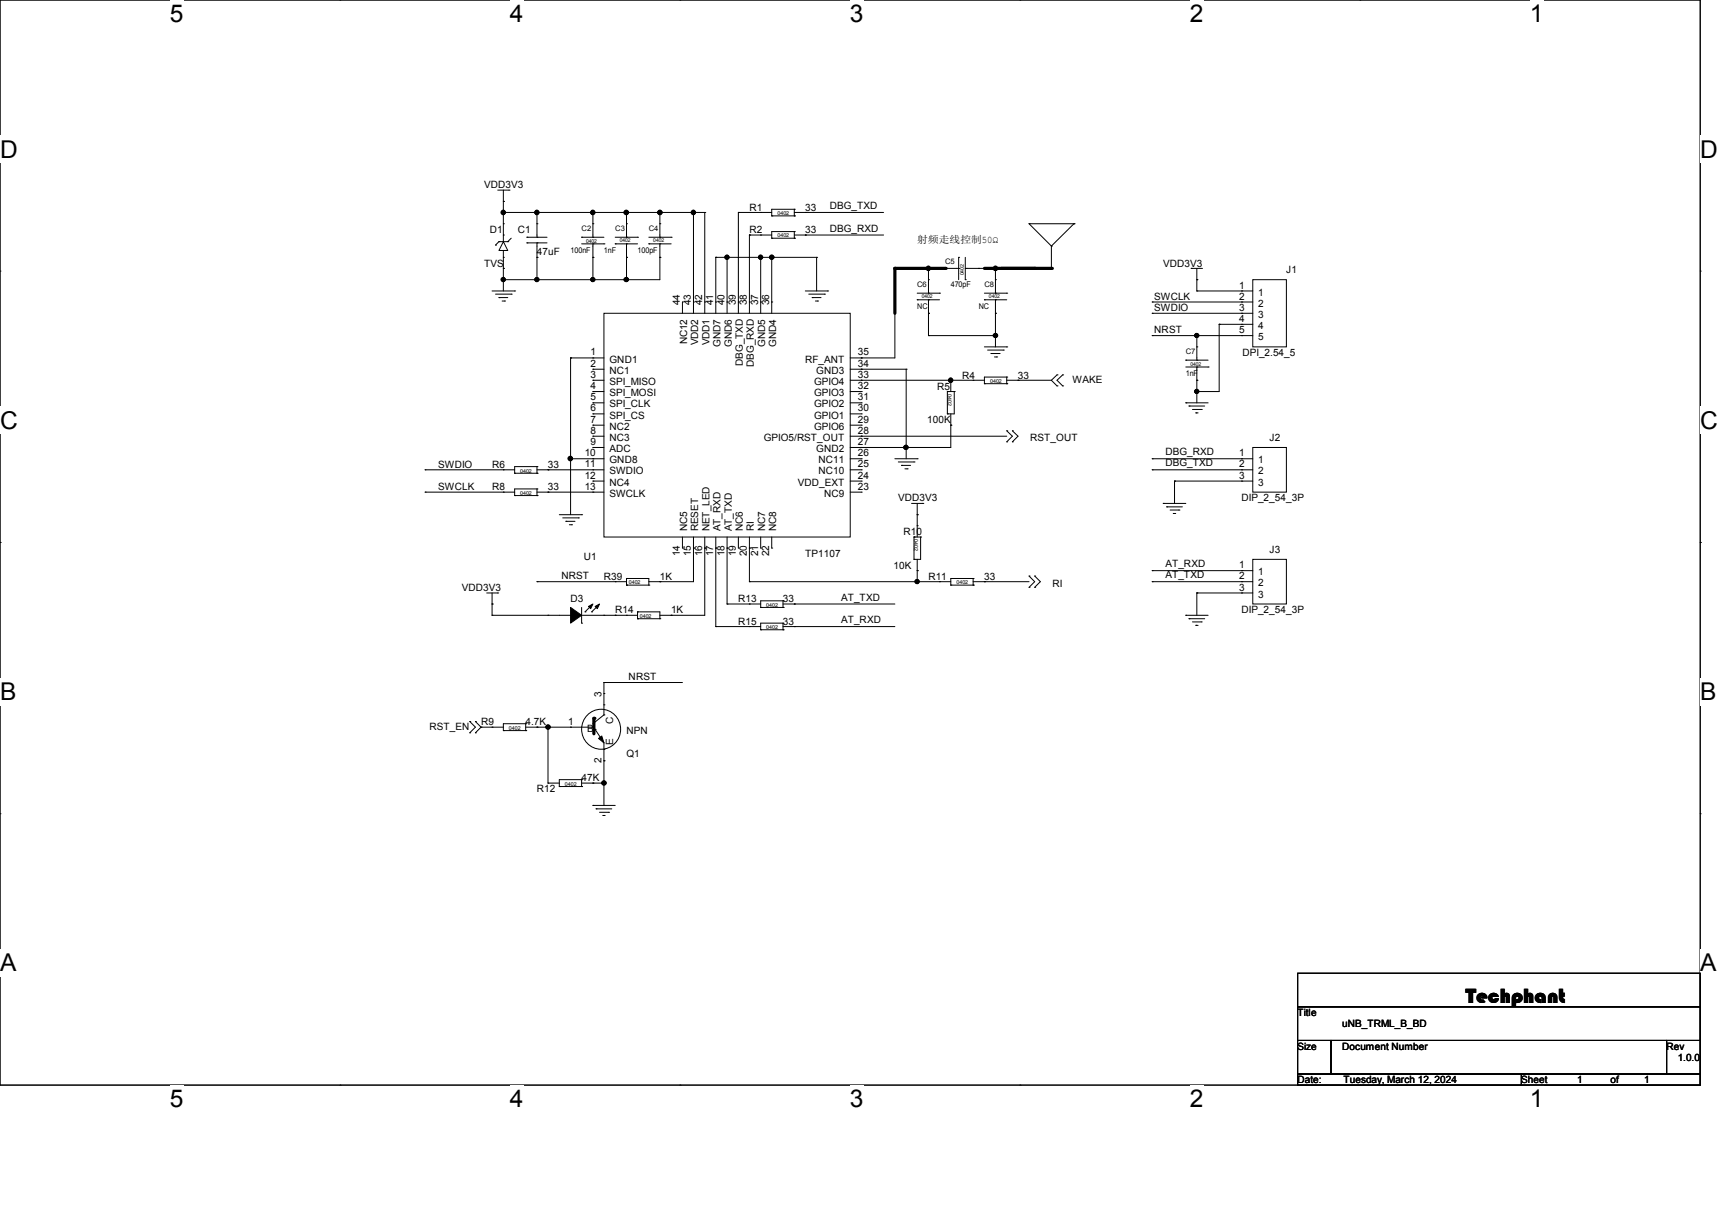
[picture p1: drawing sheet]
<svg xmlns="http://www.w3.org/2000/svg" width="297mm" height="210mm" viewBox="0 0 297 210" stroke-linecap="round" stroke-linejoin="round" font-family="sans-serif">
<path d="M0 0h293.4v187.2h-293.4z" fill="none" stroke="#000" stroke-width=".17"/>
<g fill="#fff">
<path d="M29.3 0h2.4v4.7h-2.4z"/>
<path d="M29.3 187.2h2.4v4.8h-2.4z"/>
</g>
<path d="M58.7 0h.1M58.7 187.2h.1" fill="none" stroke="#000" stroke-width=".17"/>
<g fill="#fff">
<path d="M88 0h2.4v4.7h-2.4z"/>
<path d="M88 187.2h2.4v4.8h-2.4z"/>
</g>
<path d="M117.3 0h.1M117.3 187.2h.1" fill="none" stroke="#000" stroke-width=".17"/>
<g fill="#fff">
<path d="M146.7 0h2.4v4.7h-2.4z"/>
<path d="M146.7 187.2h2.4v4.8h-2.4z"/>
</g>
<path d="M176 0h.1M176 187.2h.1" fill="none" stroke="#000" stroke-width=".17"/>
<g fill="#fff">
<path d="M205.4 0h2.3v4.7h-2.3z"/>
<path d="M205.4 187.2h2.3v4.8h-2.3z"/>
</g>
<path d="M234.7 0h.1M234.7 187.2h.1" fill="none" stroke="#000" stroke-width=".17"/>
<g fill="#fff">
<path d="M264 0h2.4v4.7h-2.4z"/>
<path d="M264 187.2h2.4v4.8h-2.4z"/>
<path d="M0 23.4h3v4.7h-3z"/>
<path d="M293.4 23.4h3.1v4.7h-3.1z"/>
<path d="M0 70.1h3v4.8h-3z"/>
<path d="M293.4 70.1h3.1v4.8h-3.1z"/>
</g>
<path d="M0 46.8h.1M293.4 46.8h.1" fill="none" stroke="#000" stroke-width=".17"/>
<g fill="#fff">
<path d="M0 117h2.8v4.7h-2.8z"/>
<path d="M293.4 117h2.8v4.7h-2.8z"/>
</g>
<path d="M0 93.6h.1M293.4 93.6h.1" fill="none" stroke="#000" stroke-width=".17"/>
<g fill="#fff">
<path d="M-.1 163.8h2.9v4.7h-2.9z"/>
<path d="M293.3 163.8h2.9v4.7h-2.9z"/>
</g>
<g fill="none" stroke="#000" stroke-width=".17">
<path d="M85.9 32.8h1.9M86.9 36.7h.1M86.9 34.8h.1M86.9 38.6h.1M86.9 36.7h34.7M86.9 32.8v8.9M87.8 32.8h.1M92.7 36.7h.1M92.7 38.6h.1M92.7 36.7v4.2M102.3 36.7h.1M102.3 38.6h.1"/>
<path d="M102.3 36.7v4.2M108.1 36.7h.1M108.1 38.6h.1M108.1 36.7v4.2M113.9 36.7h.1M113.9 38.6h.1M113.9 36.7v4.2M119.7 36.7h.1M119.7 36.7v17.4M121.6 36.7h.1M121.6 36.7v17.4M127.4 36.7h.1"/>
<path d="M127.4 36.7h5.8M127.4 36.7v17.4M131.3 36.7h.1M133.2 37.3h.1M133.2 37.3h3.9M137.1 36.1h.1M137.1 37.3h.1M137.1 40h.1M137.1 36.7h15.4M137.1 36.1h-3.9v1.2M137.1 40h-3.9v1.1M137.1 36.1v1.2"/>
<path d="M137.1 40v1.1M139 36.7h.1M177.6 38.6h.1M177.6 38.6l3.8 3.9M177.6 38.6h7.7M185.3 38.6h.1M185.3 38.6l-3.9 3.9M84.9 50.2h3.9M85.5 42.3h.1M85.5 50.8h2.7M86.1 51.4h.1M86.1 41.7h.1"/>
<path d="M86.1 51.4h1.5M86.1 41.7l-.6 .6M86.1 41.7h1.5M86.7 51.9h.4M86.9 48.3h.1M86.9 46.3h.1M86.9 40.6h.1M86.9 44.4h.1M86.9 41.7l.7 1.5h-1.5zM86.9 43.2v7M87.1 51.9h.1M87.6 41.7h.1"/>
<path d="M88.2 50.8h.1M88.2 41.1l-.6 .6M88.8 50.2h.1M90.9 41.9h.1M90.9 40.9h.1M90.9 40.9h3.5M90.9 41.9h3.5M92.7 44.4h.1M92.7 48.3h.1M92.7 40.9h.1M92.7 41.9h.1M92.7 41.9v6.4"/>
<path d="M100.4 40.9h.1M100.4 40.9h3.8M100.4 42.1h3.8M102.3 44.4h.1M102.3 48.3h.1M102.3 42.1h.1M102.3 40.9h.1M102.3 42.1v6.2M104.2 54.1h42.5v38.6h-42.5zM104.2 42.1h.1M106.2 42.1h.1M106.2 40.9h3.8"/>
<path d="M106.2 42.1h3.8M108.1 44.4h.1M108.1 48.3h.1M108.1 40.9h.1M108.1 42.1h.1M108.1 42.1v6.2M110 40.9h.1M112 42.1h.1M112 40.9h3.8M112 42.1h3.8M113.9 44.4h.1M113.9 40.9h.1"/>
<path d="M113.9 42.1h.1M113.9 42.1v6.2h-27M115.8 40.9h.1M117.8 52.1h.1M117.8 52.1v2M119.7 52.1h.1M121.6 52.1h.1M123.5 44.4h.1M123.5 52.1h.1M123.5 44.4v9.7M123.5 44.4h17.4M125.5 44.4h.1"/>
<path d="M125.5 52.1h.1M125.5 44.4v9.7M127.4 52.1h.1M129.3 40.6h.1M129.3 52.1h.1M129.3 40.6v13.5M129.3 40.6h3.9M131.3 44.4h.1M131.3 52.1h.1M131.3 40.6h.1M131.3 44.4v9.7M133.2 44.4h.1"/>
<path d="M133.2 52.1h.1M133.2 41.1h.1M133.2 44.4v9.7M133.2 41.1h3.9M137.1 41.1h.1M137.1 40.6h15.4M139 40.6h.1M139 50.2h3.8M139.6 50.8h2.7M140.2 51.4h.1M140.2 51.4h1.5M140.7 51.9h.4"/>
<path d="M140.9 44.4h.1M140.9 44.4v5.8M141.1 51.9h.1M142.3 50.8h.1M142.8 50.2h.1M154.4 46.3h.1M154.4 46.3h11M154.4 46.3v15.5h-7.7M158.3 51.7h.1M158.3 50.6h3.8M158.3 51.7h3.8M160.2 46.3h.1"/>
<path d="M160.2 54.1h.1M160.2 57.9h.1M160.2 50.6h.1M160.2 51.7h.1M160.2 48.3h.1M160.2 46.3v4.3M160.2 51.7v6.2M160.2 57.9h11.6M162.1 50.6h.1M163.1 46.3h.1M165.4 44.4h.1M165.4 46.3h.1"/>
<path d="M165.4 44.4v3.9M166.6 48.3h.1M166.6 46.3h.1M166.6 46.3h14.8M166.6 44.4v3.9M168.9 46.3h.1M169.9 51.7h.1M169.9 59.9h3.8M169.9 50.6h3.8M169.9 51.7h3.8M171.8 54.1h.1M171.8 46.3h.1"/>
<path d="M171.8 57.9h.1M171.8 50.6h.1M171.8 51.7h.1M171.8 48.3h.1M171.8 46.3v4.3M171.8 51.7v8.2M173.7 59.9h.1M173.7 50.6h.1M181.4 42.5h.1M181.4 46.3h.1M181.4 42.5v3.8M198.8 52.1h.1"/>
<path d="M198.8 54.1h.1M198.8 57.9h.1M198.8 57.9h17.4M198.8 52.1h17.4M198.8 54.1h17.4M205.6 46.3h.1M205.6 46.3h1.9M206.5 57.9h.1M206.5 50.2h.1M206.5 48.3h.1M206.5 59.9h.1M206.5 46.3v3.9"/>
<path d="M206.5 57.9v4.2M206.5 50.2h9.7M210.4 56h.1M210.4 56v11.6h-3.9M210.4 56h5.8M214.3 50.2h.1M214.3 52.1h.1M214.3 54.1h.1M214.3 56h.1M214.3 57.9h.1M216.2 48.3h5.8v11.6h-5.8zM98.5 61.8h.1"/>
<path d="M98.5 79.2h.1M98.5 79.2h5.7M98.5 61.8h5.7M98.5 61.8v27M102.3 61.8h.1M102.3 63.7h.1M102.3 65.6h.1M102.3 67.6h.1M102.3 69.5h.1M102.3 71.4h.1M102.3 73.4h.1M102.3 75.3h.1"/>
<path d="M102.3 77.2h.1M102.3 79.2h.1M102.3 65.6h1.9M102.3 63.7h1.9M102.3 77.2h1.9M102.3 67.6h1.9M102.3 75.3h1.9M102.3 69.5h1.9M102.3 71.4h1.9M102.3 73.4h1.9M146.7 79.2h1.9M146.7 65.6h23.2"/>
<path d="M146.7 63.7h9.7M146.7 67.6h1.9M146.7 75.3h27M146.7 69.5h1.9M146.7 71.4h1.9M146.7 73.4h1.9M148.6 65.6h.1M148.6 63.7h.1M148.6 77.2h.1M148.6 61.8h.1M148.6 75.3h.1M148.6 79.2h.1"/>
<path d="M148.6 73.4h.1M148.6 71.4h.1M148.6 69.5h.1M148.6 67.6h.1M154.4 79.2h3.9M155 79.7h2.7M156.4 63.7h.1M156.4 77.2h.1M156.4 63.7v15.5M157.7 79.7h.1M158.3 79.2h.1M163.5 71.4h.1"/>
<path d="M163.5 67.6h.1M163.5 67.6h1.2M163.5 67.6v3.8M164.1 73.4h.1M164.1 65.6h.1M164.1 65.6v2M164.1 71.4v5.8h-17.4M164.7 67.6h.1M164.7 67.6v3.8h-1.2M167.9 65.6h.1M169.9 66.2h.1M169.9 66.2h3.8"/>
<path d="M170.4 60.4h2.7M171 61h.1M171 61h1.6M171.6 61.6h.4M172 61.6h.1M173.1 60.4h.1M173.7 74.3h.1M173.7 76.2h.1M173.7 65.1h.1M173.7 66.2h.1M173.7 65.6h7.7M173.7 74.3l1 1-1 .9"/>
<path d="M173.7 65.1h-3.8v1.1M173.7 65.1v1.1M174.7 74.3h.1M174.7 76.2h.1M174.7 74.3l1 1-1 .9M175.7 65.6h.1M181.4 65.6l1 1M182.4 64.7h.1M182.4 66.6h.1M182.4 64.7l-1 .9M183.4 66.6h.1M183.4 64.7h.1"/>
<path d="M183.4 64.7l-1 .9 1 1M198.8 79.2h.1M198.8 79.2h17.4M204.6 69.5h.1M204.6 62.1h.1M204.6 69.5h3.9M204.6 63.3h3.9M204.6 62.1h3.9M205.2 70.1h.1M205.2 70.1h2.7M205.8 70.7h1.5M206.4 71.2h.1"/>
<path d="M206.4 71.2h.4M206.5 67.6h.1M206.5 65.6h.1M206.5 63.3h.1M206.5 62.1h.1M206.5 63.3v6.2M207.3 70.7h.1M208.5 63.3h.1M214.3 79.2h.1M216.2 77.2h5.8v7.7h-5.8zM73.4 81.1h.1M73.4 84.9h.1"/>
<path d="M73.4 81.1h15.4M73.4 84.9h15.4M86.9 81.1h.1M86.9 84.9h.1M88.8 81.7h.1M88.8 85.5h.1M88.8 81.7h3.9M88.8 85.5h3.9M92.7 80.5h.1M92.7 81.7h.1M92.7 84.4h.1M92.7 85.5h.1"/>
<path d="M92.7 81.1h11.5M92.7 80.5v1.2M92.7 84.4v1.1M92.7 84.9h11.5M92.7 80.5h-3.9v1.2M92.7 84.4h-3.9v1.1M94.6 81.1h.1M94.6 84.9h.1M96.5 88.8h3.9M97.1 89.4h2.7M97.7 90h.1M97.7 90h1.5"/>
<path d="M98.3 90.6h.3M98.6 90.6h.1M99.8 89.4h.1M100.4 88.8h.1M102.3 81.1h.1M102.3 83h.1M102.3 84.9h.1M102.3 83h1.9M108.1 99.8h.1M108.1 99.8v1.2M108.1 99.8h3.9v1.2M117.8 94.6h.1"/>
<path d="M117.8 92.7v1.9M119.7 94.6h.1M119.7 92.7v7.7h-7.7M121.6 94.6h.1M121.6 92.7v13.5h-7.7M123.5 94.6h.1M123.5 92.7v15.4M125.5 94.6h.1M125.5 92.7v11.5M127.4 94.6h.1M127.4 92.7v1.9M129.3 94.6h.1"/>
<path d="M129.3 92.7v7.7M131.3 94.6h.1M131.3 92.7v1.9M133.2 94.6h.1M133.2 92.7v1.9M146.7 81.1h1.9M146.7 83h1.9M146.7 84.9h1.9M148.6 84.9h.1M148.6 83h.1M148.6 81.1h.1M155.6 80.3h.1"/>
<path d="M155.6 80.3h1.5M156.2 80.9h.3M156.5 80.9h.1M157.3 86.9h2M157.7 96.5h.1M157.7 92.7h.1M157.7 92.7h1.2M157.7 92.7v3.8M158.3 88.8h.1M158.3 98.5h.1M158.3 90.7h.1M158.3 86.9v5.8"/>
<path d="M158.3 96.5v3.9M158.9 92.7h.1M158.9 92.7v3.8h-1.2M159.3 86.9h.1M167.9 99.8h.1M167.9 99.8h-3.8v1.2M167.9 99.8v1.2M177.6 99.4h.1M177.6 99.4l1 1-1 .9M178.6 99.4h.1M178.6 99.4l.9 1-.9 .9M198.8 81.1h.1"/>
<path d="M198.8 98.5h.1M198.8 81.1h17.4M198.8 98.5h17.4M200.7 86.9h.1M200.7 86.9h3.9M201.3 87.5h.1M201.3 87.5h2.7M201.9 88h1.6M202.5 88.6h.1M202.5 88.6h.4M202.7 83h.1M202.7 83h13.5"/>
<path d="M202.7 83v3.9M203.5 88h.1M214.3 81.1h.1M214.3 83h.1M214.3 98.5h.1M216.2 96.5h5.8v7.7h-5.8zM84 102.3h1.9M84.9 104.2h.1M84.9 106.2h.1M84.9 106.2h13.6M84.9 102.3v3.9M85.9 102.3h.1"/>
<path d="M92.7 100.4h.1M92.7 100.4h15.4M94.6 106.2h.1M98.5 106.2h.1M100.4 107.5h.1M100.4 106.2h9.6M100.4 104.8v2.7M101 105.6h.1M102.1 105.6h.1M102.1 104.4l-1.1 1.2M103.3 104.4l-1.2 1.2M104.2 117.8h.1"/>
<path d="M104.2 106.2h.1M104.2 119.7h.1M104.2 117.8v5.6M104.2 117.8h13.6M106.2 106.2h.1M106.2 100.4h.1M108.1 101h.1M108.1 106.2h.1M108.1 101h3.9M110 105.6h.1M110 106.8h.1M110 105.6h3.9v1.2"/>
<path d="M110 106.8h3.9M110 105.6v1.2M112 101h.1M113.9 100.4h.1M113.9 106.8h.1M115.8 106.2h.1M123.5 108.1h.1M123.5 108.1h7.8M125.5 104.2h.1M125.5 104.2h5.8M129.3 100.4h.1M129.3 108.1h.1"/>
<path d="M129.3 104.2h.1M129.3 100.4h34.8M131.3 108.7h.1M131.3 104.8h.1M131.3 108.7h3.8M131.3 104.8h3.8M135.1 107.5h.1M135.1 108.7h.1M135.1 103.7h.1M135.1 104.8h.1M135.1 108.1h19.3M135.1 104.2h19.3"/>
<path d="M135.1 103.7h-3.8v1.1M135.1 107.5h-3.8v1.2M135.1 103.7v1.1M135.1 107.5v1.2M137.1 108.1h.1M137.1 104.2h.1M158.3 100.4h.1M162.1 100.4h.1M164.1 101h.1M164.1 101h3.8M167.9 101h.1M167.9 100.4h9.7"/>
<path d="M169.9 100.4h.1M177.6 101.3h.1M178.6 101.3h.1M198.8 100.4h.1M198.8 100.4h17.4M204.6 106.2h.1M204.6 106.2h3.9M205.2 106.8h.1M205.2 106.8h2.7M205.8 107.3h1.5M206.4 107.9h.1M206.4 107.9h.4"/>
<path d="M206.5 102.3h.1M206.5 102.3h9.7M206.5 102.3v3.9M207.3 107.3h.1M214.3 100.4h.1M214.3 102.3h.1M81.1 126.4h.1M81.1 124.5h.1M81.1 124.5l.9 1-.9 .9M82 124.5h.1M82 126.4h.1M82 124.5l1 1"/>
<path d="M83 125.5h.1M83 125.5h3.9M83 125.5l-1 .9M84.9 125.5h.1M86.9 126.1h.1M86.9 126.1h3.8M90.7 124.9h.1M90.7 126.1h.1M90.7 124.9h-3.8v1.2M90.7 125.5h11.6M90.7 124.9v1.2M92.7 125.5h.1"/>
<path d="M94.6 125.5h.1M94.6 135.1h.1M94.6 135.1h1.9M94.6 125.5v9.6M96.5 135.7h.1M96.5 135.7h3.9M98.5 125.5h.1M100.4 134.5h.1M100.4 135.7h.1M100.4 135.1h3.8M100.4 134.5h-3.9v1.2M100.4 134.5v1.2"/>
<path d="M101.4 123.4a3.4 3.4 0 0 1 4.9 .2 3.4 3.4 0 0 1-.5 4.9 3.4 3.4 0 0 1-4.9-.7 3.5 3.5 0 0 1 .5-4.4zM102.3 135.1h.1M102.3 139h.1M102.3 125.5h.1M102.3 139h3.9M102.7 125.9h.1M102.7 125.9l1.5 2.3v10.8M102.9 139.6h.1M102.9 139.6h2.7M104.2 135.1h.1M104.2 131.3h.1M104.2 123.4h.1"/>
<path d="M104.2 129.3h.1M104.2 121.6h.1M104.2 123.4l-1.9 1.5M0 140.4h.1M103.5 140.2h1.5M104.1 140.7h.1M104.1 140.7h.3M105 140.2h.1M293.4 140.4h.1M223.9 167.9h69.5v5.8h-69.5zM223.9 173.7h69.5v5.8h-69.5zM223.9 179.5h5.8v5.8h-5.8z"/>
<path d="M229.7 179.5h57.9v5.8h-57.9zM287.6 179.5h5.8v5.8h-5.8zM223.9 185.3h38.7v1.9h-38.7zM262.6 185.3h30.8v1.9h-30.8z"/>
</g>
<path d="M163.1 46.3h-8.7v7.8M169.9 46.3h11.5M102.5 124v2.6" fill="none" stroke="#000" stroke-width=".55"/>
<g fill="#000">
<circle cx="154.4" cy="46.3" r=".28"/>
<circle cx="163.1" cy="46.3" r=".28"/>
<circle cx="178.6" cy="46.3" r=".28"/>
<circle cx="181.4" cy="46.3" r=".28"/>
<circle cx="102.5" cy="124" r=".28"/>
</g>
<g fill="#000" stroke="#000" stroke-width=".17">
<path d="M103.3 127.4l.5-.4 .4 1.2z"/>
<path d="M98.5 104.8l1.9 1.4-1.9 1.3z" fill-rule="evenodd"/>
<path d="M101.6 104.6l.7-.4-.4 .8z" fill-rule="evenodd"/>
<path d="M102.7 104.6l.8-.4-.4 .8z" fill-rule="evenodd"/>
<circle cx="86.8" cy="36.7" r=".37"/>
<circle cx="92.6" cy="36.7" r=".37"/>
<circle cx="102.3" cy="36.7" r=".37"/>
<circle cx="108.1" cy="36.7" r=".38"/>
<circle cx="113.9" cy="36.7" r=".38"/>
<circle cx="119.6" cy="36.7" r=".37"/>
<circle cx="86.8" cy="48.2" r=".36"/>
<circle cx="92.6" cy="48.2" r=".36"/>
<circle cx="102.3" cy="48.2" r=".36"/>
<circle cx="108.1" cy="48.2" r=".37"/>
<circle cx="125.5" cy="44.4" r=".36"/>
<circle cx="131.3" cy="44.4" r=".36"/>
<circle cx="133.2" cy="44.4" r=".37"/>
<circle cx="160.2" cy="46.3" r=".37"/>
<circle cx="171.8" cy="46.3" r=".38"/>
<circle cx="171.8" cy="57.9" r=".37"/>
<circle cx="206.5" cy="57.9" r=".36"/>
<circle cx="98.4" cy="79.1" r=".38"/>
<circle cx="156.3" cy="77.2" r=".37"/>
<circle cx="164.1" cy="65.6" r=".37"/>
<circle cx="206.5" cy="67.5" r=".36"/>
<circle cx="158.3" cy="100.4" r=".36"/>
<circle cx="94.6" cy="125.5" r=".37"/>
<circle cx="104.2" cy="135.1" r=".37"/>
</g>
<g font-size="4.2">
<text x="29.3" y="3.8">5</text>
<text x="88" y="3.8">4</text>
<text x="146.7" y="3.8">3</text>
<text x="205.4" y="3.8">2</text>
<text x="264" y="3.8">1</text>
<text x="0" y="27.2">D</text>
<text x="293.4" y="27.2">D</text>
<text x="0" y="74">C</text>
<text x="293.4" y="74">C</text>
<text x="0" y="120.8">B</text>
<text x="293.4" y="120.8">B</text>
<text x="0" y="167.6">A</text>
<text x="293.4" y="167.6">A</text>
<text x="29.3" y="191.1">5</text>
<text x="88" y="191.1">4</text>
<text x="146.7" y="191.1">3</text>
<text x="205.4" y="191.1">2</text>
<text x="264" y="191.1">1</text>
</g>
<text font-size="3.6" x="252.9" y="173.1">Techphant</text>
<g font-size="1.7">
<text x="83.6" y="32.5">VDD3V3</text>
<text x="84.5" y="40.2">D1</text>
<text x="89.4" y="40.2">C1</text>
<text x="129.3" y="36.4">R1</text>
<text x="129.3" y="40.2">R2</text>
<text x="139" y="36.4">33</text>
<text x="139" y="40.2">33</text>
<text x="143.2" y="40">DBG_RXD</text>
<text x="143.2" y="36.1">DBG_TXD</text>
<text x="158.3" y="42">射频走线控制50Ω</text>
<text x="83.6" y="46">TVS</text>
<text x="92.7" y="44.1">47uF</text>
<text x="200.7" y="46">VDD3V3</text>
<text x="222" y="47.2">J1</text>
<text x="117.3" y="52.7" transform="rotate(-90 117.3 52.7)">44</text>
<text x="119.2" y="52.7" transform="rotate(-90 119.2 52.7)">43</text>
<text x="121.2" y="52.7" transform="rotate(-90 121.2 52.7)">42</text>
<text x="123.1" y="52.7" transform="rotate(-90 123.1 52.7)">41</text>
<text x="125" y="52.7" transform="rotate(-90 125 52.7)">40</text>
<text x="127" y="52.7" transform="rotate(-90 127 52.7)">39</text>
<text x="128.9" y="52.7" transform="rotate(-90 128.9 52.7)">38</text>
<text x="130.8" y="52.7" transform="rotate(-90 130.8 52.7)">37</text>
<text x="132.7" y="52.7" transform="rotate(-90 132.7 52.7)">36</text>
<text x="199.2" y="51.7">SWCLK</text>
<text x="199.2" y="53.7">SWDIO</text>
<text x="213.8" y="49.8">1</text>
<text x="213.8" y="51.7">2</text>
<text x="213.8" y="53.6">3</text>
<text x="217.2" y="51">1</text>
<text x="217.2" y="52.9">2</text>
<text x="118.6" y="59.4" transform="rotate(-90 118.6 59.4)">NC12</text>
<text x="120.5" y="59.6" transform="rotate(-90 120.5 59.6)">VDD2</text>
<text x="122.4" y="59.6" transform="rotate(-90 122.4 59.6)">VDD1</text>
<text x="124.3" y="59.8" transform="rotate(-90 124.3 59.8)">GND7</text>
<text x="126.3" y="59.8" transform="rotate(-90 126.3 59.8)">GND6</text>
<text x="132.1" y="59.8" transform="rotate(-90 132.1 59.8)">GND5</text>
<text x="134" y="59.8" transform="rotate(-90 134 59.8)">GND4</text>
<text x="199.2" y="57.5">NRST</text>
<text x="213.8" y="55.5">4</text>
<text x="213.8" y="57.5">5</text>
<text x="217.2" y="54.9">3</text>
<text x="217.2" y="56.8">4</text>
<text x="217.2" y="58.7">5</text>
<text x="101.9" y="61.3">1</text>
<text x="101.9" y="63.3">2</text>
<text x="101.9" y="65.2">3</text>
<text x="105.2" y="62.6">GND1</text>
<text x="105.2" y="64.5">NC1</text>
<text x="128.2" y="63.2" transform="rotate(-90 128.2 63.2)">DBG_TXD</text>
<text x="130.1" y="63.3" transform="rotate(-90 130.1 63.3)">DBG_RXD</text>
<text x="138.9" y="62.6">RF_ANT</text>
<text x="140.9" y="64.5">GND3</text>
<text x="148.1" y="65.2">33</text>
<text x="148.1" y="63.3">34</text>
<text x="148.1" y="61.3">35</text>
<text x="166" y="65.3">R4</text>
<text x="175.7" y="65.3">33</text>
<text x="214.4" y="61.5">DPI_2.54_5</text>
<text x="101.9" y="67.1">4</text>
<text x="101.9" y="69.1">5</text>
<text x="101.9" y="71">6</text>
<text x="105.2" y="66.4">SPI_MISO</text>
<text x="105.2" y="68.4">SPI_MOSI</text>
<text x="105.2" y="70.3">SPI_CLK</text>
<text x="140.5" y="70.3">GPIO2</text>
<text x="140.5" y="68.4">GPIO3</text>
<text x="140.5" y="66.4">GPIO4</text>
<text x="148.1" y="71">30</text>
<text x="148.1" y="69.1">31</text>
<text x="148.1" y="67.1">32</text>
<text x="161.7" y="67.2">R5</text>
<text x="185.1" y="66.1">WAKE</text>
<text x="101.9" y="72.9">7</text>
<text x="101.9" y="74.8">8</text>
<text x="101.9" y="76.8">9</text>
<text x="105.2" y="72.2">SPI_CS</text>
<text x="105.2" y="74.2">NC2</text>
<text x="105.2" y="76.1">NC3</text>
<text x="131.8" y="76.1">GPIO5/RST_OUT</text>
<text x="140.5" y="74.2">GPIO6</text>
<text x="140.5" y="72.2">GPIO1</text>
<text x="148.1" y="76.8">27</text>
<text x="148.1" y="74.8">28</text>
<text x="148.1" y="72.9">29</text>
<text x="160" y="73">100K</text>
<text x="177.8" y="76.1">RST_OUT</text>
<text x="219.1" y="76.1">J2</text>
<text x="75.6" y="80.7">SWDIO</text>
<text x="84.9" y="80.8">R6</text>
<text x="94.6" y="80.8">33</text>
<text x="100.9" y="78.7">10</text>
<text x="100.9" y="80.6">11</text>
<text x="100.9" y="82.6">12</text>
<text x="105.2" y="78">ADC</text>
<text x="105.2" y="80">GND8</text>
<text x="105.2" y="81.9">SWDIO</text>
<text x="105.2" y="83.8">NC4</text>
<text x="137.7" y="83.8">VDD_EXT</text>
<text x="140.9" y="78">GND2</text>
<text x="141.3" y="81.9">NC10</text>
<text x="141.3" y="80">NC11</text>
<text x="148.1" y="82.6">24</text>
<text x="148.1" y="80.6">25</text>
<text x="148.1" y="78.7">26</text>
<text x="201.1" y="78.6">DBG_RXD</text>
<text x="201.1" y="80.5">DBG_TXD</text>
<text x="213.8" y="78.7">1</text>
<text x="213.8" y="80.6">2</text>
<text x="213.8" y="82.6">3</text>
<text x="217.2" y="80">1</text>
<text x="217.2" y="81.9">2</text>
<text x="217.2" y="83.8">3</text>
<text x="75.6" y="84.5">SWCLK</text>
<text x="84.9" y="84.6">R8</text>
<text x="94.6" y="84.6">33</text>
<text x="100.9" y="84.5">13</text>
<text x="105.2" y="85.7">SWCLK</text>
<text x="142.2" y="85.7">NC9</text>
<text x="148.1" y="84.5">23</text>
<text x="155" y="86.5">VDD3V3</text>
<text x="214.3" y="86.5">DIP_2_54_3P</text>
<text x="117.3" y="96" transform="rotate(-90 117.3 96)">14</text>
<text x="118.6" y="91.7" transform="rotate(-90 118.6 91.7)">NC5</text>
<text x="119.2" y="96" transform="rotate(-90 119.2 96)">15</text>
<text x="120.5" y="91.7" transform="rotate(-90 120.5 91.7)">RESET</text>
<text x="121.2" y="96" transform="rotate(-90 121.2 96)">16</text>
<text x="122.4" y="91.7" transform="rotate(-90 122.4 91.7)">NET_LED</text>
<text x="123.1" y="96" transform="rotate(-90 123.1 96)">17</text>
<text x="124.3" y="91.7" transform="rotate(-90 124.3 91.7)">AT_RXD</text>
<text x="125" y="96" transform="rotate(-90 125 96)">18</text>
<text x="126.3" y="91.7" transform="rotate(-90 126.3 91.7)">AT_TXD</text>
<text x="127" y="96" transform="rotate(-90 127 96)">19</text>
<text x="128.2" y="91.7" transform="rotate(-90 128.2 91.7)">NC6</text>
<text x="128.9" y="96" transform="rotate(-90 128.9 96)">20</text>
<text x="130.1" y="91.7" transform="rotate(-90 130.1 91.7)">RI</text>
<text x="130.8" y="96" transform="rotate(-90 130.8 96)">21</text>
<text x="132.1" y="91.7" transform="rotate(-90 132.1 91.7)">NC7</text>
<text x="132.7" y="96" transform="rotate(-90 132.7 96)">22</text>
<text x="134" y="91.7" transform="rotate(-90 134 91.7)">NC8</text>
<text x="155.9" y="92.3">R10</text>
<text x="219.1" y="95.4">J3</text>
<text x="79.7" y="102">VDD3V3</text>
<text x="96.9" y="100">NRST</text>
<text x="100.7" y="96.6">U1</text>
<text x="104.2" y="100.1">R39</text>
<text x="113.9" y="100.1">1K</text>
<text x="139" y="96.2">TP1107</text>
<text x="154.2" y="98.1">10K</text>
<text x="160.2" y="100.1">R11</text>
<text x="169.9" y="100.1">33</text>
<text x="181.6" y="101.2">RI</text>
<text x="201.1" y="97.9">AT_RXD</text>
<text x="201.1" y="99.8">AT_TXD</text>
<text x="213.8" y="98">1</text>
<text x="213.8" y="99.9">2</text>
<text x="213.8" y="101.9">3</text>
<text x="217.2" y="99.3">1</text>
<text x="217.2" y="101.2">2</text>
<text x="98.5" y="103.9">D3</text>
<text x="106.2" y="105.8">R14</text>
<text x="115.8" y="105.8">1K</text>
<text x="127.4" y="107.8">R15</text>
<text x="127.4" y="103.9">R13</text>
<text x="135.1" y="107.8">33</text>
<text x="135.1" y="103.9">33</text>
<text x="145.1" y="107.5">AT_RXD</text>
<text x="145.1" y="103.6">AT_TXD</text>
<text x="214.3" y="105.8">DIP_2_54_3P</text>
<text x="217.2" y="103.1">3</text>
<text x="108.5" y="117.4">NRST</text>
<text x="74.1" y="125.9">RST_EN</text>
<text x="83" y="125.1">R9</text>
<text x="90.7" y="125.1">4.7K</text>
<text x="98" y="125.1">1</text>
<text x="103.8" y="120.3" transform="rotate(-90 103.8 120.3)">3</text>
<text x="105.8" y="124.9" transform="rotate(-90 105.8 124.9)">C</text>
<text x="101.3" y="126.3">B</text>
<text x="103.8" y="131.7" transform="rotate(-90 103.8 131.7)">2</text>
<text x="105.8" y="128.6" transform="rotate(-90 105.8 128.6)">E</text>
<text x="108.1" y="130.6">Q1</text>
<text x="108.1" y="126.7">NPN</text>
<text x="92.7" y="136.7">R12</text>
<text x="100.4" y="134.8">47K</text>
<text x="223.9" y="175.3">Title</text>
<text x="231.6" y="177.3">uNB_TRML_B_BD</text>
<text x="223.9" y="181.1">Size</text>
<text x="231.6" y="181.1">Document Number</text>
<text x="287.6" y="181.1">Rev</text>
<text x="289.5" y="183">1.0.0</text>
<text x="223.9" y="186.9">Date:</text>
<text x="231.8" y="186.9">Tuesday, March 12, 2024</text>
<text x="262.5" y="186.9">Sheet</text>
<text x="272.2" y="186.9">1</text>
<text x="277.9" y="186.9">of</text>
<text x="283.7" y="186.9">1</text>
</g>
<g font-size="1.4">
<text x="98.5" y="43.7">100nF</text>
<text x="104.2" y="43.7">1nF</text>
<text x="110" y="43.7">100pF</text>
<text x="158.3" y="53.3">NC</text>
<text x="164.1" y="49.5">470pF</text>
<text x="168.9" y="53.3">NC</text>
<text x="204.6" y="64.9">1nF</text>
</g>
<g font-size="1.3">
<text x="100.4" y="39.8">C2</text>
<text x="106.2" y="39.8">C3</text>
<text x="112" y="39.8">C4</text>
<text x="163.1" y="45.6">C5</text>
<text x="158.3" y="49.4">C6</text>
<text x="169.9" y="49.4">C8</text>
<text x="204.6" y="61">C7</text>
</g>
<g font-size=".9">
<text x="101.1" y="42">0402</text>
<text x="106.9" y="41.8">0402</text>
<text x="112.7" y="41.8">0402</text>
<text x="134.2" y="37.1">0402</text>
<text x="134.2" y="41">0402</text>
<text x="166.3" y="47.5" transform="rotate(-90 166.3 47.5)">0402</text>
<text x="159.1" y="51.4">0402</text>
<text x="170.7" y="51.4">0402</text>
<text x="205.4" y="63.2">0402</text>
<text x="163.6" y="67.9" transform="rotate(90 163.6 67.9)">0402</text>
<text x="170.9" y="66.1">0402</text>
<text x="89.7" y="81.5">0402</text>
<text x="89.7" y="85.4">0402</text>
<text x="157.8" y="93" transform="rotate(90 157.8 93)">0402</text>
<text x="108.5" y="100.8">0402</text>
<text x="165.1" y="100.8">0402</text>
<text x="110.4" y="106.6">0402</text>
<text x="132.2" y="104.7">0402</text>
<text x="132.2" y="108.5">0402</text>
<text x="87.8" y="125.9">0402</text>
<text x="97.5" y="135.6">0402</text>
</g>
</svg>
